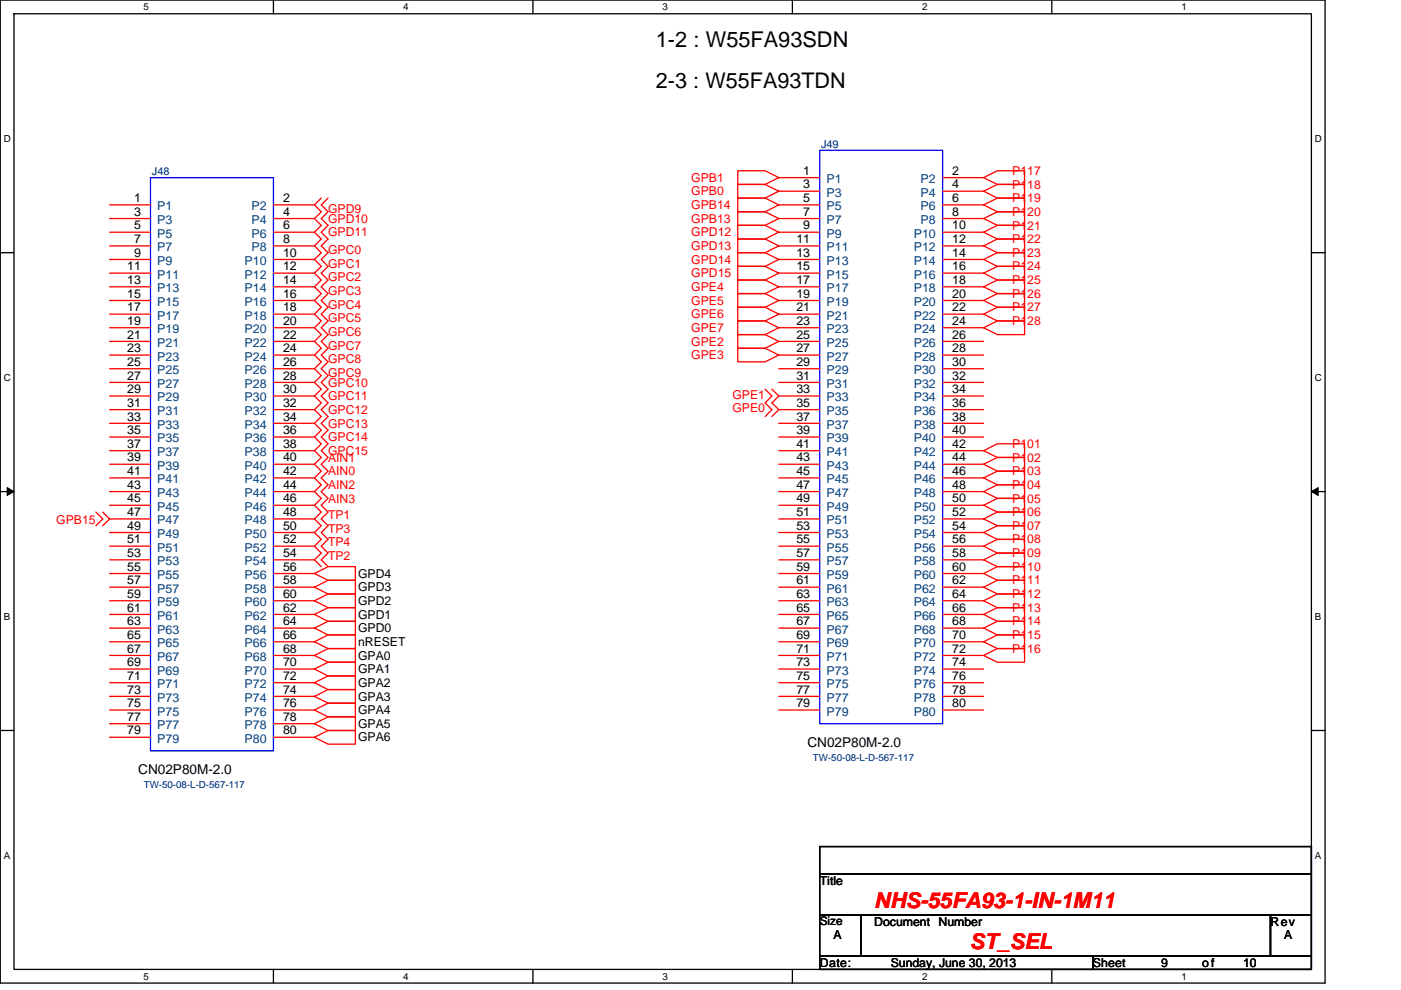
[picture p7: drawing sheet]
<svg xmlns="http://www.w3.org/2000/svg" width="297mm" height="210mm" viewBox="0 0 297 210" stroke-linecap="round" stroke-linejoin="round" font-family="sans-serif">
<path d="M.1 0h280.8v208.5h-280.8zM3 2.9h275v202.7h-275z" fill="none" stroke="#000" stroke-width=".28"/>
<g fill="#fff">
<path d="M30.5 .3h1.1v2.3h-1.1z"/>
<path d="M30.5 205.9h1.1v2.3h-1.1z"/>
</g>
<path d="M58 0v2.9M58 205.6v2.9" fill="none" stroke="#000" stroke-width=".28"/>
<g fill="#fff">
<path d="M85.5 .3h1.1v2.3h-1.1z"/>
<path d="M85.5 205.9h1.1v2.3h-1.1z"/>
</g>
<path d="M113 0v2.9M113 205.6v2.9" fill="none" stroke="#000" stroke-width=".28"/>
<g fill="#fff">
<path d="M140.5 .3h1.1v2.3h-1.1z"/>
<path d="M140.5 205.9h1.1v2.3h-1.1z"/>
</g>
<path d="M168 0v2.9M168 205.6v2.9" fill="none" stroke="#000" stroke-width=".28"/>
<g fill="#fff">
<path d="M195.5 .3h1.2v2.3h-1.2z"/>
<path d="M195.5 205.9h1.2v2.3h-1.2z"/>
</g>
<path d="M223 0v2.9M223 205.6v2.9" fill="none" stroke="#000" stroke-width=".28"/>
<g fill="#fff">
<path d="M250.5 .3h1.2v2.3h-1.2z"/>
<path d="M250.5 205.9h1.2v2.3h-1.2z"/>
<path d="M.8 28.3h1.5v2.3h-1.5z"/>
<path d="M278.8 28.3h1.5v2.3h-1.5z"/>
<path d="M.8 78.9h1.5v2.3h-1.5z"/>
<path d="M278.8 78.9h1.5v2.3h-1.5z"/>
</g>
<path d="M.1 53.6h2.9M278 53.6h2.9" fill="none" stroke="#000" stroke-width=".28"/>
<g fill="#fff">
<path d="M.8 129.6h1.4v2.3h-1.4z"/>
<path d="M278.8 129.6h1.4v2.3h-1.4z"/>
</g>
<path d="M.1 104.3h2.9M278 104.3h2.9" fill="none" stroke="#000" stroke-width=".28"/>
<path d="M1.5 103.4l1.5 .9-1.5 .8zM278 104.3l1.5-.9v1.7z" fill="#000" stroke="#000" stroke-width=".21"/>
<g fill="#fff">
<path d="M.8 180.3h1.4v2.3h-1.4z"/>
<path d="M278.8 180.3h1.4v2.3h-1.4z"/>
</g>
<path d="M.1 154.9h2.9M278 154.9h2.9M173.8 179.6h104.2v5.7h-104.2zM173.8 194h8.7v8.7h-8.7zM173.8 185.3h104.2v8.7h-104.2zM182.5 194h86.9v8.7h-86.9zM269.4 194h8.6v8.7h-8.6zM173.8 202.7h57.9v2.9h-57.9zM231.7 202.7h46.3v2.9h-46.3z" fill="none" stroke="#000" stroke-width=".28"/>
<g fill="none" stroke="#f00" stroke-width=".28">
<path d="M156.4 36.2h5.8l2.9 1.5-2.9 1.4h-5.8zM156.4 39.1h5.8l2.9 1.5-2.9 1.4h-5.8zM165.1 37.7h8.7M199.9 37.7h8.7M208.6 37.7l2.9-1.5h5.7v2.9h-5.7zM23.2 43.5h8.7M23.2 46.4h8.7M23.2 49.3h8.7M23.2 52.2h8.7M23.2 55h8.7M23.2 57.9h8.7M58 43.5h8.7"/>
<path d="M58 46.4h8.7M58 49.3h8.7M58 52.2h8.7M58 55h8.7M58 57.9h8.7M66.7 43.5l1.4 1.4-1.4 1.5M66.7 46.4l1.4 1.4-1.4 1.5M66.7 49.3l1.4 1.4-1.4 1.5M66.7 52.2l1.4 1.4-1.4 1.4M66.7 55l1.4 1.5-1.4 1.4M66.7 57.9l1.4 1.5-1.4 1.4M68.1 42l-1.4 1.5"/>
<path d="M69.6 42l-1.5 1.5 1.5 1.4-1.5 1.5 1.5 1.4-1.5 1.5 1.5 1.4-1.5 1.5 1.5 1.4-1.5 1.4 1.5 1.5-1.5 1.4 1.5 1.5-1.5 1.4 1.5 1.5-1.5 1.4 1.5 1.5-1.5 1.4 1.5 1.5-1.5 1.4 1.5 1.5-1.5 1.4 1.5 1.5-1.5 1.4 1.5 1.5-1.5 1.4 1.5 1.5-1.5 1.4 1.5 1.4-1.5 1.5 1.5 1.4-1.5 1.5 1.5 1.4-1.5 1.5 1.5 1.4-1.5 1.5 1.5 1.4-1.5 1.5 1.5 1.4-1.5 1.5 1.5 1.4-1.5 1.5 1.5 1.4-1.5 1.5 1.5 1.4-1.5 1.5 1.5 1.4-1.5 1.5 1.5 1.4-1.5 1.4 1.5 1.5-1.5 1.4 1.5 1.5-1.5 1.4 1.5 1.5M156.4 42h5.8l2.9 1.5-2.9 1.4h-5.8zM156.4 44.9h5.8l2.9 1.5-2.9 1.4h-5.8zM156.4 47.8h5.8l2.9 1.5-2.9 1.4h-5.8zM156.4 50.7h5.8l2.9 1.5-2.9 1.4h-5.8zM156.4 53.6h5.8l2.9 1.4-2.9 1.5h-5.8zM156.4 56.5h5.8l2.9 1.4-2.9 1.5h-5.8zM156.4 59.4h5.8l2.9 1.4-2.9 1.5h-5.8zM165.1 40.6h8.7M165.1 43.5h8.7M165.1 46.4h8.7M165.1 49.3h8.7"/>
<path d="M165.1 52.2h8.7M165.1 55h8.7M165.1 57.9h8.7M199.9 40.6h8.7M199.9 43.5h8.7M199.9 46.4h8.7M199.9 49.3h8.7M199.9 52.2h8.7M199.9 55h8.7M199.9 57.9h8.7M208.6 57.9l2.9-1.4h5.7v2.9h-5.7zM208.6 55l2.9-1.4h5.7v2.9h-5.7z"/>
<path d="M208.6 52.2l2.9-1.5h5.7v2.9h-5.7zM208.6 49.3l2.9-1.5h5.7v2.9h-5.7zM208.6 46.4l2.9-1.5h5.7v2.9h-5.7zM208.6 43.5l2.9-1.5h5.7v2.9h-5.7zM208.6 40.6l2.9-1.5h5.7v2.9h-5.7zM23.2 60.8h8.7M23.2 63.7h8.7M23.2 66.6h8.7M23.2 69.5h8.7M23.2 72.4h8.7M23.2 75.3h8.7M23.2 78.2h8.7"/>
<path d="M58 60.8h8.7M58 63.7h8.7M58 66.6h8.7M58 69.5h8.7M58 72.4h8.7M58 75.3h8.7M58 78.2h8.7M66.7 60.8l1.4 1.5-1.4 1.4M66.7 63.7l1.4 1.5-1.4 1.4M66.7 66.6l1.4 1.5-1.4 1.4M66.7 69.5l1.4 1.5-1.4 1.4M66.7 72.4l1.4 1.5-1.4 1.4"/>
<path d="M66.7 75.3l1.4 1.5-1.4 1.4M66.7 78.2l1.4 1.5-1.4 1.4M156.4 62.3h5.8l2.9 1.4-2.9 1.5h-5.8zM156.4 65.2h5.8l2.9 1.4-2.9 1.5h-5.8zM156.4 68.1h5.8l2.9 1.4-2.9 1.5h-5.8zM156.4 71h5.8l2.9 1.4-2.9 1.5h-5.8zM156.4 73.9h5.8l2.9 1.4-2.9 1.5h-5.8zM165.1 60.8h8.7M165.1 63.7h8.7M165.1 66.6h8.7M165.1 69.5h8.7M165.1 72.4h8.7"/>
<path d="M165.1 75.3h8.7M165.1 78.2h8.7M199.9 60.8h8.7M199.9 63.7h8.7M199.9 66.6h8.7M199.9 69.5h8.7M199.9 72.4h8.7M199.9 75.3h8.7M199.9 78.2h8.7M208.6 69.5l2.9-1.4h5.7v2.9h-5.7zM208.6 66.6l2.9-1.4h5.7v2.9h-5.7zM208.6 63.7l2.9-1.4h5.7v2.9h-5.7z"/>
<path d="M208.6 60.8l2.9-1.4h5.7v2.9h-5.7zM23.2 81.1h8.7M23.2 84h8.7M23.2 86.9h8.7M23.2 89.8h8.7M23.2 92.7h8.7M23.2 95.6h8.7M23.2 98.5h8.7M58 81.1h8.7M58 84h8.7M58 86.9h8.7M58 89.8h8.7"/>
<path d="M58 92.7h8.7M58 95.6h8.7M58 98.5h8.7M66.7 81.1l1.4 1.4-1.4 1.5M66.7 84l1.4 1.4-1.4 1.5M66.7 86.9l1.4 1.4-1.4 1.5M66.7 89.8l1.4 1.4-1.4 1.5M66.7 92.7l1.4 1.4-1.4 1.5M66.7 95.6l1.4 1.4-1.4 1.5M66.7 98.5l1.4 1.4-1.4 1.5M162.2 82.6l1.5 1.4-1.5 1.4 1.5 1.5-1.5 1.4M163.7 82.6l1.4 1.4"/>
<path d="M165.1 84l-1.4 1.4 1.4 1.5M165.1 86.9l-1.4 1.4M165.1 81.1h8.7M165.1 84h8.7M165.1 86.9h8.7M165.1 89.8h8.7M165.1 92.7h8.7M165.1 95.6h8.7M165.1 98.5h8.7M199.9 81.1h8.7M199.9 84h8.7M199.9 86.9h8.7"/>
<path d="M199.9 89.8h8.7M199.9 92.7h8.7M199.9 95.6h8.7M199.9 98.5h8.7M208.6 98.5l2.9-1.5h5.7v2.9h-5.7zM208.6 95.6l2.9-1.5h5.7v2.9h-5.7zM20.3 108.6l1.5 1.5-1.5 1.4M21.8 108.6l1.4 1.5M23.2 101.4h8.7M23.2 104.3h8.7M23.2 107.2h8.7M23.2 110.1h8.7"/>
<path d="M23.2 112.9h8.7M23.2 115.8h8.7M23.2 118.7h8.7M23.2 110.1l-1.4 1.4M58 101.4h8.7M58 104.3h8.7M58 107.2h8.7M58 110.1h8.7M58 112.9h8.7M58 115.8h8.7M58 118.7h8.7M66.7 101.4l1.4 1.4-1.4 1.5"/>
<path d="M66.7 104.3l1.4 1.4-1.4 1.5M66.7 107.2l1.4 1.4-1.4 1.5M66.7 115.8l1.4 1.5-1.4 1.4M66.7 118.7l1.4 1.5M66.7 112.9l1.4 1.5-1.4 1.4M66.7 110.1l1.4 1.4-1.4 1.4M165.1 101.4h8.7M165.1 104.3h8.7M165.1 107.2h8.7M165.1 110.1h8.7M165.1 112.9h8.7M165.1 115.8h8.7"/>
<path d="M165.1 118.7h8.7M199.9 101.4h8.7M199.9 104.3h8.7M199.9 107.2h8.7M199.9 110.1h8.7M199.9 112.9h8.7M199.9 115.8h8.7M199.9 118.7h8.7M208.6 118.7l2.9-1.4h5.7v2.9h-5.7zM208.6 115.8l2.9-1.4h5.7v2.9h-5.7zM208.6 112.9l2.9-1.4h5.7v2.9h-5.7zM208.6 110.1l2.9-1.5h5.7v2.9h-5.7z"/>
<path d="M208.6 107.2l2.9-1.5h5.7v2.9h-5.7zM208.6 104.3l2.9-1.5h5.7v2.9h-5.7zM208.6 101.4l2.9-1.5h5.7v2.9h-5.7zM23.2 121.6h8.7M23.2 124.5h8.7M23.2 127.4h8.7M23.2 130.3h8.7M23.2 133.2h8.7M23.2 136.1h8.7M23.2 139h8.7M58 121.6h8.7M58 124.5h8.7"/>
<path d="M58 127.4h8.7M58 130.3h8.7M58 133.2h8.7M58 136.1h8.7M58 139h8.7M66.7 136.1l2.9-1.4h5.8v2.9h-5.8zM66.7 121.6l2.9-1.4h5.8v2.9h-5.8zM66.7 124.5l2.9-1.4h5.8v2.9h-5.8zM66.7 127.4l2.9-1.4h5.8v2.9h-5.8zM66.7 130.3l2.9-1.4h5.8v2.9h-5.8zM66.7 133.2l2.9-1.4h5.8v2.9h-5.8zM66.7 139l2.9-1.4h5.8v2.9h-5.8z"/>
<path d="M165.1 121.6h8.7M165.1 124.5h8.7M165.1 127.4h8.7M165.1 130.3h8.7M165.1 133.2h8.7M165.1 136.1h8.7M165.1 139h8.7M199.9 121.6h8.7M199.9 124.5h8.7M199.9 127.4h8.7M199.9 130.3h8.7M199.9 133.2h8.7"/>
<path d="M199.9 136.1h8.7M199.9 139h8.7M208.6 139l2.9-1.4h5.7v2.9h-5.7zM208.6 136.1l2.9-1.4h5.7v2.9h-5.7zM208.6 133.2l2.9-1.4h5.7v2.9h-5.7zM208.6 130.3l2.9-1.4h5.7v2.9h-5.7zM208.6 127.4l2.9-1.4h5.7v2.9h-5.7zM208.6 124.5l2.9-1.4h5.7v2.9h-5.7zM208.6 121.6l2.9-1.4h5.7v2.9h-5.7zM23.2 141.9h8.7M23.2 144.8h8.7M23.2 147.7h8.7"/>
<path d="M23.2 150.6h8.7M23.2 153.5h8.7M23.2 156.4h8.7M58 141.9h8.7M58 144.8h8.7M58 147.7h8.7M58 150.6h8.7M58 153.5h8.7M58 156.4h8.7M66.7 141.9l2.9-1.4h5.8v2.9h-5.8zM66.7 144.8l2.9-1.4h5.8v2.9h-5.8zM66.7 147.7l2.9-1.4h5.8v2.8h-5.8z"/>
<path d="M66.7 150.6l2.9-1.5h5.8v2.9h-5.8zM66.7 153.5l2.9-1.5h5.8v2.9h-5.8zM66.7 156.4l2.9-1.5h5.8v2.9h-5.8zM165.1 141.9h8.7M165.1 144.8h8.7M165.1 147.7h8.7M165.1 150.6h8.7M199.9 141.9h8.7M199.9 144.8h8.7M199.9 147.7h8.7M199.9 150.6h8.7"/>
</g>
<g fill="none" stroke="#00f" stroke-width=".28">
<path d="M31.9 37.7h26.1v121.6h-26.1zM173.8 31.9h26.1v121.6h-26.1zM173.8 37.7h.1M199.9 37.7h.1M31.9 57.9h.1M31.9 55h.1M31.9 52.2h.1M31.9 49.3h.1M31.9 46.4h.1M31.9 43.5h.1M58 57.9h.1M58 55h.1"/>
<path d="M58 52.2h.1M58 49.3h.1M58 46.4h.1M58 43.5h.1M173.8 57.9h.1M173.8 55h.1M173.8 52.2h.1M173.8 49.3h.1M173.8 46.4h.1M173.8 43.5h.1M173.8 40.6h.1M199.9 57.9h.1"/>
<path d="M199.9 55h.1M199.9 52.2h.1M199.9 49.3h.1M199.9 46.4h.1M199.9 43.5h.1M199.9 40.6h.1M31.9 78.2h.1M31.9 75.3h.1M31.9 72.4h.1M31.9 69.5h.1M31.9 66.6h.1M31.9 63.7h.1"/>
<path d="M31.9 60.8h.1M58 78.2h.1M58 75.3h.1M58 72.4h.1M58 69.5h.1M58 66.6h.1M58 63.7h.1M58 60.8h.1M173.8 78.2h.1M173.8 75.3h.1M173.8 72.4h.1M173.8 69.5h.1"/>
<path d="M173.8 66.6h.1M173.8 63.7h.1M173.8 60.8h.1M199.9 78.2h.1M199.9 75.3h.1M199.9 72.4h.1M199.9 69.5h.1M199.9 66.6h.1M199.9 63.7h.1M199.9 60.8h.1M31.9 98.5h.1M31.9 95.6h.1"/>
<path d="M31.9 92.7h.1M31.9 89.8h.1M31.9 86.9h.1M31.9 84h.1M31.9 81.1h.1M58 98.5h.1M58 95.6h.1M58 92.7h.1M58 89.8h.1M58 86.9h.1M58 84h.1M58 81.1h.1"/>
<path d="M173.8 98.5h.1M173.8 95.6h.1M173.8 92.7h.1M173.8 89.8h.1M173.8 86.9h.1M173.8 84h.1M173.8 81.1h.1M199.9 98.5h.1M199.9 95.6h.1M199.9 92.7h.1M199.9 89.8h.1M199.9 86.9h.1"/>
<path d="M199.9 84h.1M199.9 81.1h.1M31.9 118.7h.1M31.9 115.8h.1M31.9 112.9h.1M31.9 110.1h.1M31.9 107.2h.1M31.9 104.3h.1M31.9 101.4h.1M58 107.2h.1M58 110.1h.1M58 112.9h.1"/>
<path d="M58 115.8h.1M58 118.7h.1M58 104.3h.1M58 101.4h.1M173.8 118.7h.1M173.8 115.8h.1M173.8 112.9h.1M173.8 110.1h.1M173.8 107.2h.1M173.8 104.3h.1M173.8 101.4h.1M199.9 101.4h.1"/>
<path d="M199.9 104.3h.1M199.9 107.2h.1M199.9 110.1h.1M199.9 112.9h.1M199.9 115.8h.1M199.9 118.7h.1M31.9 139h.1M31.9 136.1h.1M31.9 133.2h.1M31.9 130.3h.1M31.9 127.4h.1M31.9 124.5h.1"/>
<path d="M31.9 121.6h.1M58 121.6h.1M58 124.5h.1M58 127.4h.1M58 130.3h.1M58 133.2h.1M58 136.1h.1M58 139h.1M173.8 139h.1M173.8 136.1h.1M173.8 133.2h.1M173.8 130.3h.1"/>
<path d="M173.8 127.4h.1M173.8 124.5h.1M173.8 121.6h.1M199.9 121.6h.1M199.9 124.5h.1M199.9 127.4h.1M199.9 130.3h.1M199.9 133.2h.1M199.9 136.1h.1M199.9 139h.1M31.9 159.3h.1M31.9 156.4h.1"/>
<path d="M31.9 153.5h.1M31.9 150.6h.1M31.9 147.7h.1M31.9 144.8h.1M31.9 141.9h.1M58 141.9h.1M58 144.8h.1M58 147.7h.1M58 150.6h.1M58 153.5h.1M58 156.4h.1M58 159.3h.1"/>
<path d="M173.8 159.3h.1M173.8 156.4h.1M173.8 153.5h.1M173.8 150.6h.1M173.8 147.7h.1M173.8 144.8h.1M173.8 141.9h.1M199.9 141.9h.1M199.9 144.8h.1M199.9 147.7h.1M199.9 150.6h.1M199.9 153.5h.1"/>
<path d="M199.9 156.4h.1M199.9 159.3h.1M31.9 179.6h.1M31.9 176.7h.1M31.9 173.8h.1M31.9 170.9h.1M31.9 168h.1M31.9 165.1h.1M31.9 162.2h.1M58 162.2h.1M58 165.1h.1M58 170.9h.1"/>
<path d="M58 173.8h.1M58 176.7h.1M58 179.6h.1M173.8 179.6h.1M173.8 176.7h.1M173.8 173.8h.1M173.8 170.9h.1M173.8 168h.1M173.8 165.1h.1M173.8 162.2h.1M199.9 165.1h.1M199.9 168h.1"/>
<path d="M199.9 170.9h.1M199.9 173.8h.1M199.9 176.7h.1M199.9 179.6h.1M31.9 185.3h.1M31.9 182.5h.1M58 182.5h.1M58 185.3h.1"/>
</g>
<g font-size="4.6">
<text x="139.1" y="10">1-2 : W55FA93SDN</text>
<text x="139.1" y="18.6">2-3 : W55FA93TDN</text>
</g>
<g font-size="4.6" fill="#f00">
<text x="185.4" y="192.5">NHS-55FA93-1-IN-1M11</text>
<text x="205.7" y="201.2">ST_SEL</text>
</g>
<g font-size="2.9">
<text x="171.2" y="158.4">CN02P80M-2.0</text>
<text x="29.3" y="164.2">CN02P80M-2.0</text>
</g>
<g font-size="2.6" fill="#f00">
<text x="146.6" y="38.5">GPB1</text>
<text x="146.6" y="41.4">GPB0</text>
<text x="214.6" y="40">P118</text>
<text x="214.6" y="37.1">P117</text>
<text x="69.6" y="45.2">GPD9</text>
<text x="69.6" y="47.2">GPD10</text>
<text x="146.6" y="44.3">GPB14</text>
<text x="146.6" y="47.2">GPB13</text>
<text x="214.6" y="45.8">P120</text>
<text x="214.6" y="42.9">P119</text>
<text x="69.6" y="50.1">GPD11</text>
<text x="69.6" y="53.9">GPC0</text>
<text x="146.6" y="50.1">GPD12</text>
<text x="146.6" y="53">GPD13</text>
<text x="214.6" y="51.6">P122</text>
<text x="214.6" y="48.7">P121</text>
<text x="69.6" y="56.8">GPC1</text>
<text x="69.6" y="59.7">GPC2</text>
<text x="146.6" y="55.9">GPD14</text>
<text x="146.6" y="58.8">GPD15</text>
<text x="214.6" y="57.4">P124</text>
<text x="214.6" y="54.5">P123</text>
<text x="69.6" y="62.6">GPC3</text>
<text x="69.6" y="65.5">GPC4</text>
<text x="146.6" y="61.7">GPE4</text>
<text x="146.6" y="64.6">GPE5</text>
<text x="214.6" y="63.2">P126</text>
<text x="214.6" y="60.3">P125</text>
<text x="69.6" y="68.4">GPC5</text>
<text x="69.6" y="71.3">GPC6</text>
<text x="146.6" y="67.5">GPE6</text>
<text x="146.6" y="70.4">GPE7</text>
<text x="214.6" y="69">P128</text>
<text x="214.6" y="66.1">P127</text>
<text x="69.6" y="74.2">GPC7</text>
<text x="69.6" y="77.1">GPC8</text>
<text x="146.6" y="73.3">GPE2</text>
<text x="146.6" y="76.2">GPE3</text>
<text x="69.6" y="79.9">GPC9</text>
<text x="69.6" y="82">GPC10</text>
<text x="69.6" y="84.9">GPC11</text>
<text x="69.6" y="87.8">GPC12</text>
<text x="155.3" y="84.6">GPE1</text>
<text x="155.3" y="87.5">GPE0</text>
<text x="69.6" y="90.7">GPC13</text>
<text x="69.6" y="93.6">GPC14</text>
<text x="214.6" y="95">P101</text>
<text x="69.6" y="96.5">GPC15</text>
<text x="69.6" y="100.8">AIN0</text>
<text x="69.6" y="97.9">AIN1</text>
<text x="214.6" y="100.8">P103</text>
<text x="214.6" y="97.9">P102</text>
<text x="69.6" y="103.7">AIN2</text>
<text x="69.6" y="106.6">AIN3</text>
<text x="214.6" y="106.6">P105</text>
<text x="214.6" y="103.7">P104</text>
<text x="11.9" y="111.2">GPB15</text>
<text x="69.6" y="110.1">TP1</text>
<text x="69.6" y="113">TP3</text>
<text x="214.6" y="112.4">P107</text>
<text x="214.6" y="109.5">P106</text>
<text x="69.6" y="118.8">TP2</text>
<text x="69.6" y="115.9">TP4</text>
<text x="214.6" y="118.2">P109</text>
<text x="214.6" y="115.3">P108</text>
<text x="214.6" y="124">P111</text>
<text x="214.6" y="121.1">P110</text>
<text x="214.6" y="129.8">P113</text>
<text x="214.6" y="126.9">P112</text>
<text x="214.6" y="135.6">P115</text>
<text x="214.6" y="132.7">P114</text>
<text x="214.6" y="138.5">P116</text>
</g>
<g font-size="2.6">
<text x="170.3" y="37.1">1</text>
<text x="170.3" y="40">3</text>
<text x="201.9" y="37.1">2</text>
<text x="201.9" y="40">4</text>
<text x="28.4" y="42.9">1</text>
<text x="28.4" y="45.8">3</text>
<text x="60" y="42.9">2</text>
<text x="60" y="45.8">4</text>
<text x="170.3" y="42.9">5</text>
<text x="170.3" y="45.8">7</text>
<text x="201.9" y="42.9">6</text>
<text x="201.9" y="45.8">8</text>
<text x="28.4" y="48.7">5</text>
<text x="28.4" y="51.6">7</text>
<text x="60" y="48.7">6</text>
<text x="60" y="51.6">8</text>
<text x="168.8" y="51.6">11</text>
<text x="170.3" y="48.7">9</text>
<text x="201.9" y="48.7">10</text>
<text x="201.9" y="51.6">12</text>
<text x="27" y="57.3">11</text>
<text x="28.4" y="54.4">9</text>
<text x="60" y="54.4">10</text>
<text x="60" y="57.3">12</text>
<text x="168.8" y="54.4">13</text>
<text x="168.8" y="57.3">15</text>
<text x="201.9" y="54.4">14</text>
<text x="201.9" y="57.3">16</text>
<text x="27" y="60.2">13</text>
<text x="27" y="63.1">15</text>
<text x="60" y="60.2">14</text>
<text x="60" y="63.1">16</text>
<text x="168.8" y="60.2">17</text>
<text x="168.8" y="63.1">19</text>
<text x="201.9" y="60.2">18</text>
<text x="201.9" y="63.1">20</text>
<text x="27" y="66">17</text>
<text x="27" y="68.9">19</text>
<text x="27" y="71.8">21</text>
<text x="60" y="66">18</text>
<text x="60" y="68.9">20</text>
<text x="60" y="71.8">22</text>
<text x="168.8" y="66">21</text>
<text x="168.8" y="68.9">23</text>
<text x="168.8" y="71.8">25</text>
<text x="201.9" y="66">22</text>
<text x="201.9" y="68.9">24</text>
<text x="201.9" y="71.8">26</text>
<text x="27" y="74.7">23</text>
<text x="27" y="77.6">25</text>
<text x="60" y="74.7">24</text>
<text x="60" y="77.6">26</text>
<text x="168.8" y="74.7">27</text>
<text x="168.8" y="77.6">29</text>
<text x="201.9" y="74.7">28</text>
<text x="201.9" y="77.6">30</text>
<text x="27" y="80.5">27</text>
<text x="27" y="83.4">29</text>
<text x="60" y="80.5">28</text>
<text x="60" y="83.4">30</text>
<text x="168.8" y="80.5">31</text>
<text x="168.8" y="83.4">33</text>
<text x="201.9" y="80.5">32</text>
<text x="201.9" y="83.4">34</text>
<text x="27" y="86.3">31</text>
<text x="27" y="89.2">33</text>
<text x="60" y="86.3">32</text>
<text x="60" y="89.2">34</text>
<text x="168.8" y="86.3">35</text>
<text x="168.8" y="89.2">37</text>
<text x="201.9" y="86.3">36</text>
<text x="201.9" y="89.2">38</text>
<text x="27" y="92.1">35</text>
<text x="27" y="95">37</text>
<text x="60" y="92.1">36</text>
<text x="60" y="95">38</text>
<text x="168.8" y="92.1">39</text>
<text x="168.8" y="95">41</text>
<text x="201.9" y="92.1">40</text>
<text x="201.9" y="95">42</text>
<text x="27" y="97.9">39</text>
<text x="27" y="100.8">41</text>
<text x="60" y="97.9">40</text>
<text x="60" y="100.8">42</text>
<text x="168.8" y="97.9">43</text>
<text x="168.8" y="100.8">45</text>
<text x="201.9" y="97.9">44</text>
<text x="201.9" y="100.8">46</text>
<text x="27" y="103.7">43</text>
<text x="27" y="106.6">45</text>
<text x="60" y="103.7">44</text>
<text x="60" y="106.6">46</text>
<text x="168.8" y="103.7">47</text>
<text x="168.8" y="106.6">49</text>
<text x="201.9" y="103.7">48</text>
<text x="201.9" y="106.6">50</text>
<text x="27" y="109.5">47</text>
<text x="27" y="112.4">49</text>
<text x="60" y="109.5">48</text>
<text x="60" y="112.4">50</text>
<text x="168.8" y="109.5">51</text>
<text x="168.8" y="112.4">53</text>
<text x="201.9" y="109.5">52</text>
<text x="201.9" y="112.4">54</text>
<text x="27" y="115.3">51</text>
<text x="27" y="118.2">53</text>
<text x="60" y="115.3">52</text>
<text x="60" y="118.2">54</text>
<text x="168.8" y="115.3">55</text>
<text x="168.8" y="118.2">57</text>
<text x="201.9" y="115.3">56</text>
<text x="201.9" y="118.2">58</text>
<text x="27" y="121.1">55</text>
<text x="27" y="124">57</text>
<text x="60" y="121.1">56</text>
<text x="60" y="124">58</text>
<text x="75.9" y="122.5">GPD4</text>
<text x="75.9" y="125.4">GPD3</text>
<text x="168.8" y="121.1">59</text>
<text x="168.8" y="124">61</text>
<text x="201.9" y="121.1">60</text>
<text x="201.9" y="124">62</text>
<text x="27" y="126.8">59</text>
<text x="27" y="129.7">61</text>
<text x="60" y="126.8">60</text>
<text x="60" y="129.7">62</text>
<text x="75.9" y="128.3">GPD2</text>
<text x="75.9" y="131.2">GPD1</text>
<text x="168.8" y="126.8">63</text>
<text x="168.8" y="129.7">65</text>
<text x="201.9" y="126.8">64</text>
<text x="201.9" y="129.7">66</text>
<text x="27" y="132.6">63</text>
<text x="27" y="135.5">65</text>
<text x="60" y="132.6">64</text>
<text x="60" y="135.5">66</text>
<text x="75.9" y="137">nRESET</text>
<text x="75.9" y="134.1">GPD0</text>
<text x="168.8" y="132.6">67</text>
<text x="168.8" y="135.5">69</text>
<text x="201.9" y="132.6">68</text>
<text x="201.9" y="135.5">70</text>
<text x="27" y="138.4">67</text>
<text x="27" y="141.3">69</text>
<text x="60" y="138.4">68</text>
<text x="60" y="141.3">70</text>
<text x="75.9" y="139.9">GPA0</text>
<text x="75.9" y="142.8">GPA1</text>
<text x="168.8" y="138.4">71</text>
<text x="168.8" y="141.3">73</text>
<text x="201.9" y="138.4">72</text>
<text x="201.9" y="141.3">74</text>
<text x="27" y="144.2">71</text>
<text x="27" y="147.1">73</text>
<text x="60" y="144.2">72</text>
<text x="60" y="147.1">74</text>
<text x="75.9" y="145.7">GPA2</text>
<text x="75.9" y="148.6">GPA3</text>
<text x="168.8" y="144.2">75</text>
<text x="168.8" y="147.1">77</text>
<text x="201.9" y="144.2">76</text>
<text x="201.9" y="147.1">78</text>
<text x="27" y="150">75</text>
<text x="27" y="152.9">77</text>
<text x="27" y="155.8">79</text>
<text x="60" y="150">76</text>
<text x="60" y="152.9">78</text>
<text x="60" y="155.8">80</text>
<text x="75.9" y="151.5">GPA4</text>
<text x="75.9" y="154.4">GPA5</text>
<text x="168.8" y="150">79</text>
<text x="201.9" y="150">80</text>
<text x="75.9" y="157.3">GPA6</text>
<text x="173.8" y="187.7">Title</text>
<text x="185.4" y="196.4">Document Number</text>
<text x="269.4" y="196.4">Rev</text>
<text x="176.7" y="199.3">A</text>
<text x="272.2" y="199.3">A</text>
<text x="173.8" y="205">Date:</text>
<text x="188.9" y="205">Sunday, June 30, 2013</text>
<text x="231.7" y="205">Sheet</text>
<text x="246.2" y="205">9</text>
<text x="254.9" y="205">of</text>
<text x="263.6" y="205">10</text>
</g>
<g font-size="2.6" fill="#004080">
<text x="175.2" y="38.8">P1</text>
<text x="175.2" y="41.7">P3</text>
<text x="195.2" y="38.8">P2</text>
<text x="195.2" y="41.7">P4</text>
<text x="33.4" y="44.6">P1</text>
<text x="33.4" y="47.5">P3</text>
<text x="53.3" y="44.6">P2</text>
<text x="53.3" y="47.5">P4</text>
<text x="175.2" y="44.6">P5</text>
<text x="175.2" y="47.5">P7</text>
<text x="195.2" y="44.6">P6</text>
<text x="195.2" y="47.5">P8</text>
<text x="33.4" y="50.4">P5</text>
<text x="33.4" y="53.3">P7</text>
<text x="53.3" y="50.4">P6</text>
<text x="53.3" y="53.3">P8</text>
<text x="175.2" y="50.4">P9</text>
<text x="175.2" y="53.3">P11</text>
<text x="193.7" y="50.4">P10</text>
<text x="193.7" y="53.3">P12</text>
<text x="33.4" y="56.2">P9</text>
<text x="33.4" y="59.1">P11</text>
<text x="51.9" y="56.2">P10</text>
<text x="51.9" y="59.1">P12</text>
<text x="175.2" y="56.2">P13</text>
<text x="175.2" y="59.1">P15</text>
<text x="193.7" y="56.2">P14</text>
<text x="193.7" y="59.1">P16</text>
<text x="33.4" y="62">P13</text>
<text x="33.4" y="64.9">P15</text>
<text x="51.9" y="62">P14</text>
<text x="51.9" y="64.9">P16</text>
<text x="175.2" y="62">P17</text>
<text x="175.2" y="64.9">P19</text>
<text x="193.7" y="62">P18</text>
<text x="193.7" y="64.9">P20</text>
<text x="33.4" y="67.8">P17</text>
<text x="33.4" y="70.7">P19</text>
<text x="51.9" y="67.8">P18</text>
<text x="51.9" y="70.7">P20</text>
<text x="175.2" y="67.8">P21</text>
<text x="175.2" y="70.7">P23</text>
<text x="193.7" y="67.8">P22</text>
<text x="193.7" y="70.7">P24</text>
<text x="33.4" y="73.6">P21</text>
<text x="33.4" y="76.5">P23</text>
<text x="51.9" y="73.6">P22</text>
<text x="51.9" y="76.5">P24</text>
<text x="175.2" y="73.6">P25</text>
<text x="175.2" y="76.5">P27</text>
<text x="193.7" y="73.6">P26</text>
<text x="193.7" y="76.5">P28</text>
<text x="33.4" y="79.4">P25</text>
<text x="33.4" y="82.3">P27</text>
<text x="51.9" y="79.4">P26</text>
<text x="51.9" y="82.3">P28</text>
<text x="175.2" y="79.4">P29</text>
<text x="175.2" y="82.3">P31</text>
<text x="193.7" y="79.4">P30</text>
<text x="193.7" y="82.3">P32</text>
<text x="33.4" y="85.2">P29</text>
<text x="33.4" y="88.1">P31</text>
<text x="51.9" y="85.2">P30</text>
<text x="51.9" y="88.1">P32</text>
<text x="175.2" y="85.2">P33</text>
<text x="175.2" y="88.1">P35</text>
<text x="193.7" y="85.2">P34</text>
<text x="193.7" y="88.1">P36</text>
<text x="33.4" y="91">P33</text>
<text x="33.4" y="93.9">P35</text>
<text x="51.9" y="91">P34</text>
<text x="51.9" y="93.9">P36</text>
<text x="175.2" y="91">P37</text>
<text x="175.2" y="93.9">P39</text>
<text x="193.7" y="91">P38</text>
<text x="193.7" y="93.9">P40</text>
<text x="33.4" y="96.8">P37</text>
<text x="33.4" y="99.6">P39</text>
<text x="51.9" y="96.8">P38</text>
<text x="51.9" y="99.6">P40</text>
<text x="175.2" y="96.8">P41</text>
<text x="175.2" y="99.6">P43</text>
<text x="193.7" y="96.8">P42</text>
<text x="193.7" y="99.6">P44</text>
<text x="33.4" y="102.5">P41</text>
<text x="33.4" y="105.4">P43</text>
<text x="51.9" y="102.5">P42</text>
<text x="51.9" y="105.4">P44</text>
<text x="175.2" y="102.5">P45</text>
<text x="175.2" y="105.4">P47</text>
<text x="193.7" y="102.5">P46</text>
<text x="193.7" y="105.4">P48</text>
<text x="33.4" y="108.3">P45</text>
<text x="33.4" y="111.2">P47</text>
<text x="51.9" y="108.3">P46</text>
<text x="51.9" y="111.2">P48</text>
<text x="175.2" y="108.3">P49</text>
<text x="175.2" y="111.2">P51</text>
<text x="193.7" y="108.3">P50</text>
<text x="193.7" y="111.2">P52</text>
<text x="33.4" y="114.1">P49</text>
<text x="33.4" y="117">P51</text>
<text x="33.4" y="119.9">P53</text>
<text x="51.9" y="114.1">P50</text>
<text x="51.9" y="117">P52</text>
<text x="51.9" y="119.9">P54</text>
<text x="175.2" y="114.1">P53</text>
<text x="175.2" y="117">P55</text>
<text x="175.2" y="119.9">P57</text>
<text x="193.7" y="114.1">P54</text>
<text x="193.7" y="117">P56</text>
<text x="193.7" y="119.9">P58</text>
<text x="33.4" y="122.8">P55</text>
<text x="33.4" y="125.7">P57</text>
<text x="51.9" y="122.8">P56</text>
<text x="51.9" y="125.7">P58</text>
<text x="175.2" y="122.8">P59</text>
<text x="175.2" y="125.7">P61</text>
<text x="193.7" y="122.8">P60</text>
<text x="193.7" y="125.7">P62</text>
<text x="33.4" y="128.6">P59</text>
<text x="33.4" y="131.5">P61</text>
<text x="51.9" y="128.6">P60</text>
<text x="51.9" y="131.5">P62</text>
<text x="175.2" y="128.6">P63</text>
<text x="175.2" y="131.5">P65</text>
<text x="193.7" y="128.6">P64</text>
<text x="193.7" y="131.5">P66</text>
<text x="33.4" y="134.4">P63</text>
<text x="33.4" y="137.3">P65</text>
<text x="51.9" y="134.4">P64</text>
<text x="51.9" y="137.3">P66</text>
<text x="175.2" y="134.4">P67</text>
<text x="175.2" y="137.3">P69</text>
<text x="193.7" y="134.4">P68</text>
<text x="193.7" y="137.3">P70</text>
<text x="33.4" y="140.2">P67</text>
<text x="33.4" y="143.1">P69</text>
<text x="51.9" y="140.2">P68</text>
<text x="51.9" y="143.1">P70</text>
<text x="175.2" y="140.2">P71</text>
<text x="175.2" y="143.1">P73</text>
<text x="193.7" y="140.2">P72</text>
<text x="193.7" y="143.1">P74</text>
<text x="33.4" y="146">P71</text>
<text x="33.4" y="148.9">P73</text>
<text x="51.9" y="146">P72</text>
<text x="51.9" y="148.9">P74</text>
<text x="175.2" y="146">P75</text>
<text x="175.2" y="148.9">P77</text>
<text x="193.7" y="146">P76</text>
<text x="193.7" y="148.9">P78</text>
<text x="33.4" y="151.8">P75</text>
<text x="33.4" y="154.7">P77</text>
<text x="51.9" y="151.8">P76</text>
<text x="51.9" y="154.7">P78</text>
<text x="175.2" y="151.8">P79</text>
<text x="193.7" y="151.8">P80</text>
<text x="33.4" y="157.5">P79</text>
<text x="51.9" y="157.5">P80</text>
</g>
<text font-size="2.5" x="173.8" y="196.3">Size</text>
<g font-size="2.3" fill="#000080">
<text x="174.1" y="31.3">J49</text>
<text x="32.2" y="37.1">J48</text>
</g>
<g font-size="2.1">
<text x="30.5" y="2.2">5</text>
<text x="85.5" y="2.2">4</text>
<text x="140.5" y="2.2">3</text>
<text x="195.5" y="2.2">2</text>
<text x="250.5" y="2.2">1</text>
<text x=".8" y="30.1">D</text>
<text x="278.8" y="30.1">D</text>
<text x=".8" y="80.8">C</text>
<text x="278.8" y="80.8">C</text>
<text x=".8" y="131.4">B</text>
<text x="278.8" y="131.4">B</text>
<text x=".8" y="182.1">A</text>
<text x="278.8" y="182.1">A</text>
<text x="30.5" y="207.8">5</text>
<text x="85.5" y="207.8">4</text>
<text x="140.5" y="207.8">3</text>
<text x="195.5" y="207.8">2</text>
<text x="250.5" y="207.8">1</text>
</g>
<g font-size="2.1" fill="#000080">
<text x="172.4" y="161.4">TW-50-08-L-D-567-117</text>
<text x="30.5" y="167.2">TW-50-08-L-D-567-117</text>
</g>
</svg>
